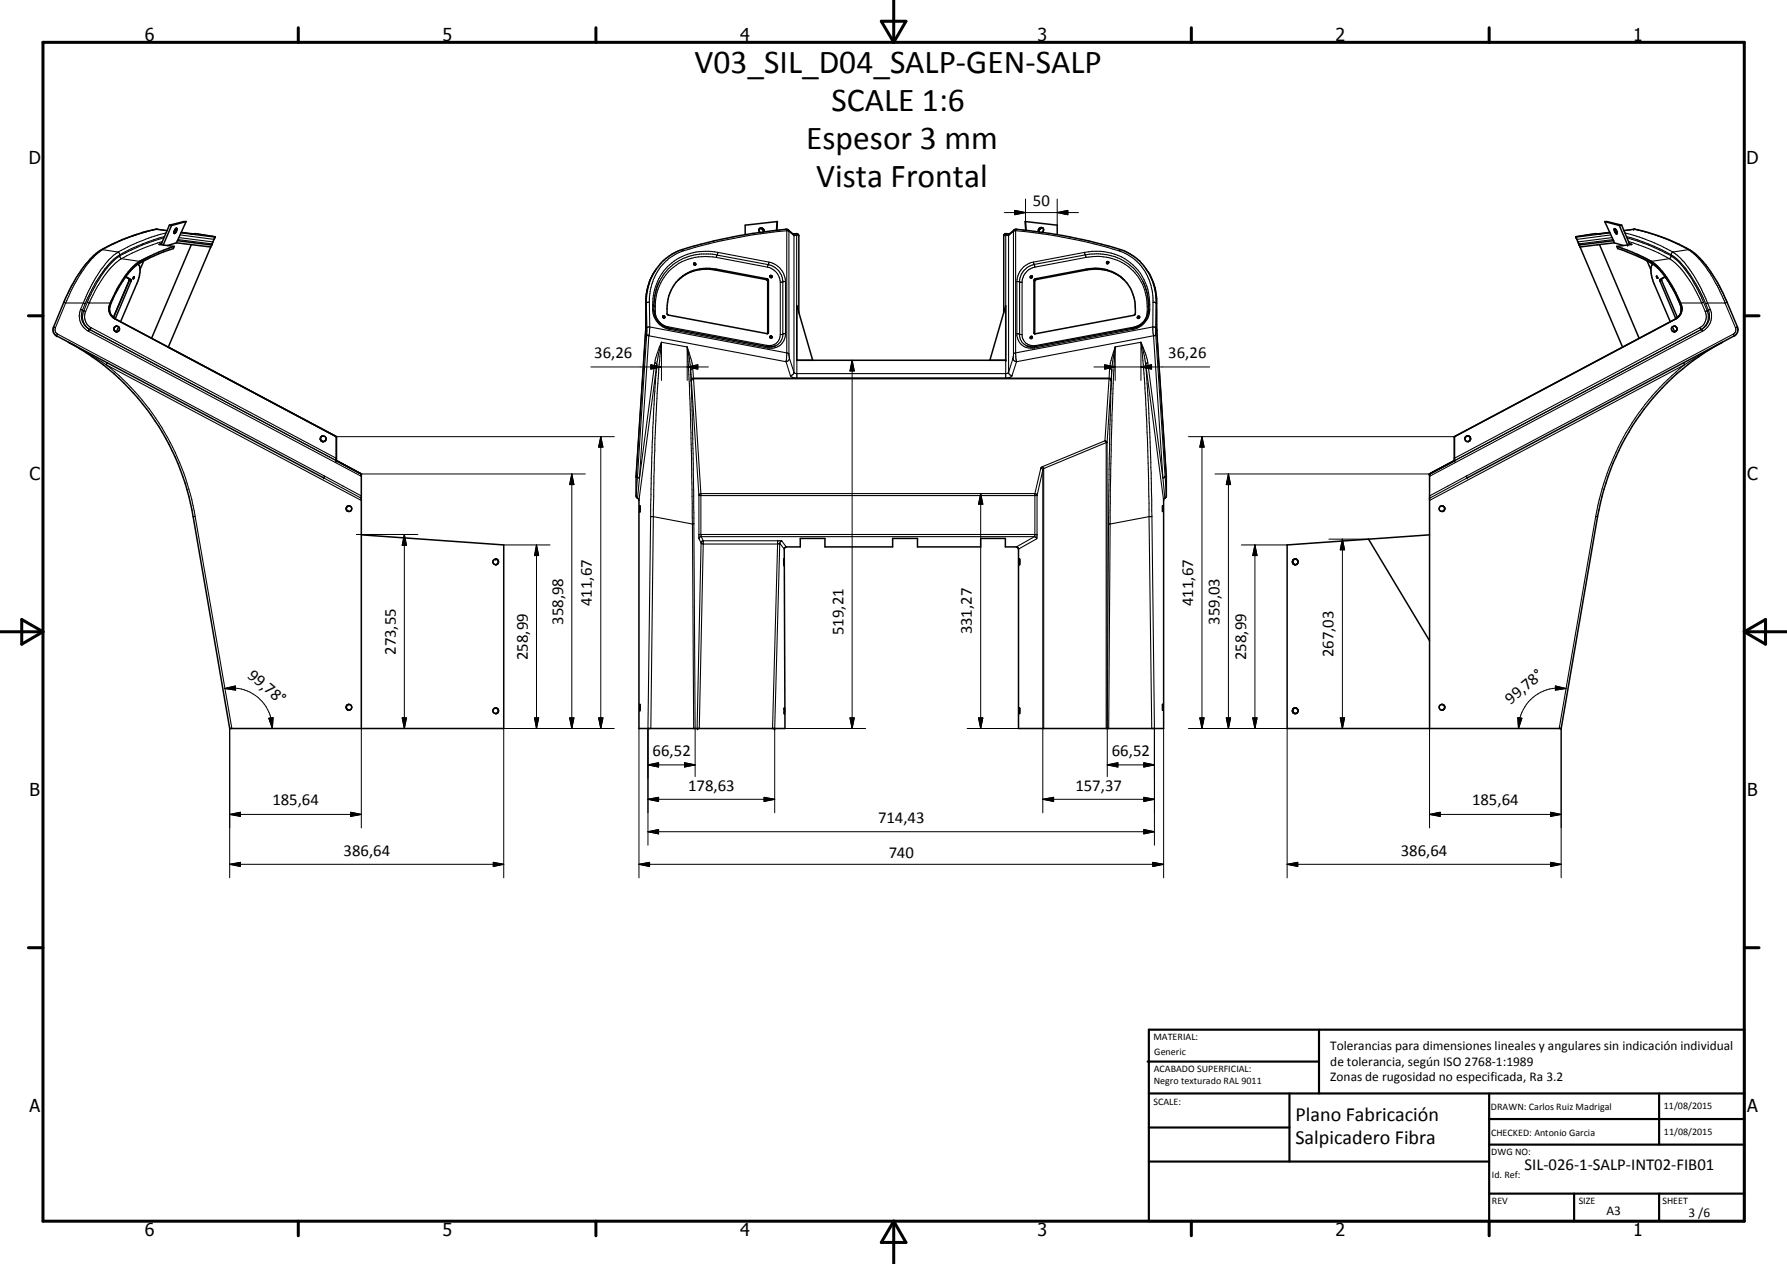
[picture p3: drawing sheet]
<svg xmlns="http://www.w3.org/2000/svg" width="420mm" height="297mm" viewBox="0 0 420 297" stroke-linecap="round" stroke-linejoin="round" font-family="sans-serif">
<g fill="none" stroke="#000" stroke-width=".35">
<path d="M32.2 55.1l-1.2 .4M34.3 54.4a47.2 47.2 0 0 0-10.5 4.3 16.1 16.1 0 0 0-4.9 5.2l-2 3.1-1.5 3-2.8 6.8a1.59 1.59 0 0 0 .7 2.1l62.8 33.4M38.4 57.6l2.6 .3M39.3 54.2a8.4 8.4 0 0 0-5.9 .5M39.8 52.9l-1.8 4.2-.6 .3 1 .2M39.8 52.9l.5 .1M40.3 53l-1.9 4.6M41 54.8v.1M41 54.4v.4M41 57.9l-.2 .5a29.9 29.9 0 0 0-8.7 3.9 23.7 23.7 0 0 0-6.4 10.4 2.74 2.74 0 0 0 1.3 2.2M41 57.9a30.2 30.2 0 0 0-9.3 4.3l-1.8 2.1a30.9 30.9 0 0 0-3.6 6.1l-.5 1.2a2.55 2.55 0 0 0 1.4 3.4M41.1 54l.3-.4a.85 .85 0 0 1-.4 1.3"/>
<path d="M41.1 54l-.1 .4M41.1 54v.2M41.1 54v.1M41.2 53.9l-.2 .5M41.5 57.1l-2.1 .6M41.5 57.1l8.1 .9M41.7 56.6l-.2 .5M41.7 56.6l8.1 1M42.6 54.6l2.3 .3M43.8 52.1l-4 .8M43.8 52.1l-2.1 4.5M43.8 52.1l-3.5 .9"/>
<path d="M44.9 54.9h.3M44.9 54.9h.2M45 57.5l-9.4 22M45.1 54.9l.4 .1M45.3 54.9l.1 .1M45.7 54.9l4.9 .7-.8 2M45.7 54.9h.1M45.7 54.9l-.3 .1M49.6 58l-10 23.6M49.8 57.6l-.2 .4M178.5 53.8a.67 .67 0 0 1 .7 .1 .67 .67 0 0 1 .3 .6M179.6 54.5a.65 .65 0 0 0-.5-.9h-.3a.6 .6 0 0 0-.2 1"/>
<path d="M182.7 52.1l-.1 2M182.7 52.1l-7.5 .8v2.3M182.7 52.1v2M185.2 53.9a111.2 111.2 0 0 0-25.8 5.1 12.8 12.8 0 0 0-7 8.2l-.1 .4a16.4 16.4 0 0 0-.4 5.1l-.1 4.9-2.2 34.3v4.6l.6 1.1v53.6h34.4l-.2-42.2 .1-.3 .4-.2h3.3v-2h5.8v2h15.9v-2h5.8v2h14.9v-2h5.8v2h2.6l.3 .2 .2 .3v42.2h34.1v-53.8l.6-.7v-4.8l-2.3-34.8v-6.9a13 13 0 0 0-9.9-12 120.9 120.9 0 0 0-23.3-4.3l-1.4 1.1M185.2 53.9v.1M185.2 54l1.3 1M186.4 54.9l.1 .1M186.5 55a1 1 0 0 1 1.3 .4v18.1M237.3 55a1.19 1.19 0 0 0-1.3 .2v18.3M237.4 54.9l-.1 .1M241.1 52.1l.1 2M241.1 52.1l7.5 .8v2.3"/>
<path d="M244.2 54.4l.1 .1M244.2 54.4h.1M244.2 54.4a.7 .7 0 0 1 .7-.9l.5 .5-.4 .6M245.3 53.8a.68 .68 0 0 0-.8 0 .68 .68 0 0 0-.2 .7M370.5 55.8h.1M370.5 55.8l.1 .1M370.6 55.9l.6 1.3M370.6 55.9h.1M371.2 57.2v.1M371.2 57.3l.1 .3M371.3 57.6l.2 .4M371.5 58l10 23.6"/>
<path d="M375.4 54.9h.1M375.4 54.9l-4.9 .7v.2M375.4 54.9h.4M375.8 54.9l-.2 .1M376.1 57.5l9.3 22M376.2 54.9h-.3M376.2 54.9h-.4M377.3 52.1l4 .8M377.3 52.1l2.1 4.5M377.3 52.1l3.4 .9M378.5 54.6l-2.3 .3M379.4 56.6l.1 .5"/>
<path d="M379.4 56.6l-8.1 1M379.5 57.1l2.2 .6M379.5 57.1l-8 .9M380 54.1l.2 .5-.1 .4M380 54.2l.1 .1M380 54.3l.1 .1M380 54.1l-.1-.1a.21 .21 0 0 0-.2-.2 .21 .21 0 0 0-.2 .1l.2 .6 .4 .5M380.1 55h.1M380.1 54.4h.1M380.1 57.9l3.8 1.4 3.4 1.6a11.8 11.8 0 0 1 5 4.9l2.1 3.8a5.7 5.7 0 0 1 1 3.5l-.5 1.1-.9 .7M380.1 57.9l.3 .5 4.3 1.7 2.7 1.2a11.3 11.3 0 0 1 4.8 4.8M380.7 53l2 4.6"/>
<path d="M381.3 52.9l1.8 4.3 .6 .2-1 .2M381.3 52.9l-.6 .1M381.8 54.2a8.3 8.3 0 0 1 5.8 .5 46.6 46.6 0 0 1 9.7 4 25.6 25.6 0 0 1 8.3 11.3l2.9 6.8a1.65 1.65 0 0 1-.7 2.1l-62.8 33.4M382.7 57.6l-2.6 .3M26.8 77.1a.67 .67 0 0 1 .8-.4 .67 .67 0 0 1 .5 .7 .67 .67 0 0 1-.7 .6M26.8 77.2v.2M26.8 77.5l.3 .4 .4 .1M27 77.9l.4 .1M27 74.9l52.1 27.7M27.1 76.8l-.3 .5 .2 .4M27.5 76.6l-.2 .1M27.9 76.8l-.5 1.2"/>
<path d="M29.5 65.1l.9 .4v.3l-3.7 8.8M29.6 65l1.3 .8-3.8 9.1M31.3 65.4v.1M31.3 65.4h.1M31.3 65.5h.1M31.5 65h.1M31.5 65l-.2 .4M31.5 65l-.1 .5M32.5 62.1l.1 .1a4.7 4.7 0 0 1-.2 4l-4 9.4M33.8 61.3l-.9 2M155.1 66a11.8 11.8 0 0 0-.9 8.7 4.5 4.5 0 0 0 3.1 2.4l23.1 4.3 .8 .1 1.2-.3M155.8 74.3l.1 .3 .3 .1"/>
<path d="M155.8 74.3a.27 .27 0 0 1 .4 0 .27 .27 0 0 1 0 .4M155.8 74.4h.2l.2 .3M159 66.3a9.9 9.9 0 0 1 9.3-3.1l12.3 2.5 .1 12.4-.2 .3-23.6-4.5a10.2 10.2 0 0 1 2.1-7.6zM159.5 65.8a9.5 9.5 0 0 1 8.7-2.3l12.2 2.3 .1 .3v12.3M163.1 62l.3 .3M163.1 61.8a.26 .26 0 0 1 .4 .2 .26 .26 0 0 1-.2 .3l-.2-.2zM181 64.9l.3 .1v.2M181 79.1l.3 .1v.3M242.7 65a.25 .25 0 0 0-.4-.1 .25 .25 0 0 0 .1 .4M242.7 65l-.1 .3h-.2M242.7 65l-.3 .3M242.7 79.2l-.2 .1-.1 .3"/>
<path d="M243.2 65.7l12.2-2.5a10.2 10.2 0 0 1 5.9 .6 9.3 9.3 0 0 1 5.6 10.1l-.3 .2-23.3 4.3-.2-.1zM260.7 61.6l-.3 .2-.1 .2M264.3 65.7a9.9 9.9 0 0 0-8.7-2.3l-12.2 2.4-.1 12.6M268 74.5l-.3 .1-.1 .2M268.7 66a12.8 12.8 0 0 1 1.1 8.3 4.4 4.4 0 0 1-3.3 2.8l-23.4 4.4h-.8l-1-.3M387.3 61.3l.8 2.1M388.7 62.1a2.17 2.17 0 0 0-.5 2.2l.5 1.9 4 9.4M389.5 64.9l.3 .5zM391.5 65l-1.2 .7-.1 .3 3.8 8.9M392.2 66.1l-.7-1-.9 .5 3.8 9 .8-1 .1-.8M392.2 66.1l1.6 2.6 1.1 2.5M392.2 66.1l1.7 2.8"/>
<path d="M393.2 76.8a.67 .67 0 0 0-.2 .7 .67 .67 0 0 0 .6 .5M393.2 76.8l.5 1.2M393.6 76.6l.4 .1 .2 .3M393.6 76.6l-.4 .2M393.6 76.6l.2 .1M393.8 76.7l.4 .3M394 77.9l-.4 .1M394 69.1l.9 2.1M394 74.9l-52 27.7v5.6M394.2 77.6l-.2 .3-.4 .1M394.2 77v.6M394.2 77.6l-.1 .2"/>
<path d="M394.5 74.5l-.6 .5M394.9 71.2l.2 .6M395.1 71.8l.2 .3M395.3 72.1v1.2l-.6 1M395.3 72.1v.3M17.5 81.2a57.6 57.6 0 0 1 27.9 40.2l8.6 49.8h64.4v-43.1l-33.4-2.4M162.5 89.4l.4-.5h98l.4 .5M191.1 84.7l-3.7-12.9-.1 12.9h49.2v-12.9l-3.8 12.9M405 80.4a57.5 57.5 0 0 0-29.4 41l-8.5 49.8h-64.5v-43.1l33.5-2.4M75.3 103.3l.2 .3M75.3 103.3a.67 .67 0 0 1 .8-.8 .67 .67 0 0 1 .5 .9M75.3 103.2l.2 .3"/>
<path d="M75.3 103.3l.3 .3M75.5 103.6l.6 .2M75.5 103.5l.2 .3h.4M76 102.4l-.4 .1-.3 .5M76.5 103.6l-.4 .2M76.5 103.5l-.2 .2M76.6 103.4l-.1 .2M76.7 103.1l-.1 .3M79.1 108.2h.1M79.1 108.2l5.9 3.2M79.1 108.2l4.4 2.4M79.1 102.6v5.6"/>
<path d="M81.4 119.3v.5M81.5 119.8a.64 .64 0 0 0 1 .2 .64 .64 0 0 0-.2-1 .64 .64 0 0 0-.9 .6 .51 .51 0 0 0 .6 .6M82.1 118.9l-.6 .4M84.9 111.4h.1M85 111.4v59.8M150.4 118.9v1.2M150.4 119.1v.9M273.3 118.9l.1 1.3zM336.1 111.4v59.8M339 118.9l.4 .1M339 118.9a.66 .66 0 0 0-.6 .8 .66 .66 0 0 0 1 .4M339.4 119l.2 .3"/>
<path d="M339.6 119.3v.5M339.6 119.8l-.4 .4M339.6 119.8l-.1 .2M342 108.2l-5.9 3.2M342 108v.1M344.4 103.1l.1 .2a.64 .64 0 0 0 .9 .4M344.5 102.7l-.1 .4M345.1 102.4l-.6 .4-.1 .3M345.2 102.5h.2M345.3 102.5l.4 .4v.5l-.3 .3M345.4 103.7l-.3 .1M345.4 102.5l.4 .5"/>
<path d="M345.4 102.5l-.4-.1-.3 .2M345.7 102.8v.2M116.5 131.4l.6 .3M116.9 132.6l-.4 .1M117.1 132.3l-.2 .3M117.1 131.7l.1 .6M117.2 131.7l-.7-.3a.7 .7 0 0 0-.6 .5 .7 .7 0 0 0 .3 .7h.7M117.2 132l-.1 .3M117.2 132.3l-.3 .3M184.3 131.4v1.2M184.3 131.4v1.3M239.7 131.4v1.2"/>
<path d="M239.7 131.4h.1M239.7 132.6v.1M239.7 132.7h.1M303.9 131.8a.66 .66 0 0 0 .6 .9 .66 .66 0 0 0 .7-.7M303.9 131.8l.1 .6M304 132.4l.3 .2M304 131.6l-.1 .2M304.2 131.5l-.3 .3M304.3 132.6l.2 .1M304.9 131.5l-.3-.1-.5 .1M305 131.6l.2 .4-.1 .4-.5 .3M305.1 131.8a.65 .65 0 0 0-.8-.4 .65 .65 0 0 0-.4 .8"/>
<path d="M321.8 126.7l14.3 23.9M81.6 165.8a.67 .67 0 0 0-.1 .7 .67 .67 0 0 0 .6 .4M81.8 165.6l-.2 .1M82.1 165.5l-.2 .1M116.5 166.4h.2M116.9 166.5l.3 .3M117.1 166.8l-.6-.4-.6 .4 .1 .6 .7 .3M117.1 167.3l-.4 .4M117.1 166.8v.5M117.2 166.8v.5M117.2 167.3l-.5 .4M150.4 165.6v1.2"/>
<path d="M150.4 165.7v1M184.4 166.4v1.2M184.4 166.4v1.3M239.7 166.4v1.2M239.7 167.6v.1M239.7 166.4h.1M239.7 167.7h.1M273.3 165.5l.1 1.4zM303.9 166.8v.4M304.2 166.5l-.3 .3M304.3 166.4a.66 .66 0 0 1 .8 .3 .66 .66 0 0 1-.1 .8M304.4 167.7h.3"/>
<path d="M304.9 166.5a.66 .66 0 0 0-1 .3 .66 .66 0 0 0 .6 .9l-.4-.2-.2-.7M305 167.6h-.3M305 166.6l.2 .5M305.1 167.2l-.2 .4-.3 .1M339 165.5l.4 .1 .2 .3M339 165.5a.68 .68 0 0 0-.6 .7 .68 .68 0 0 0 .6 .7M339 165.5l.2 .1M339.2 165.6l.4 .3M339.4 166.8l-.4 .1M339.6 166.5l-.2 .3-.4 .1M339.6 165.9v.6M339.6 166.5l-.1 .2"/>
<circle cx="181.3" cy="79.2" r=".25"/>
<circle cx="181.3" cy="65" r=".26"/>
<circle cx="242.5" cy="79.3" r=".25"/>
<circle cx="260.4" cy="61.7" r=".26"/>
<circle cx="267.7" cy="74.5" r=".26"/>
<circle cx="82" cy="166.2" r=".68"/>
</g>
<g fill="#000">
<circle cx="41" cy="54.4" r=".18"/>
<circle cx="49.9" cy="57.3" r=".18"/>
<circle cx="50.6" cy="55.6" r=".18"/>
<circle cx="370.5" cy="55.6" r=".18"/>
<circle cx="371.2" cy="57.3" r=".18"/>
<circle cx="382.7" cy="57.6" r=".18"/>
<circle cx="162.5" cy="89.4" r=".18"/>
<circle cx="236.5" cy="84.7" r=".18"/>
<circle cx="261.3" cy="89.4" r=".18"/>
<circle cx="79.1" cy="108.2" r=".18"/>
<circle cx="79.1" cy="102.6" r=".18"/>
<circle cx="85" cy="111.4" r=".18"/>
<circle cx="149.6" cy="111.9" r=".18"/>
<circle cx="150.4" cy="118.9" r=".18"/>
<circle cx="274.2" cy="111.9" r=".18"/>
<circle cx="336.1" cy="111.4" r=".18"/>
<circle cx="342" cy="102.6" r=".18"/>
<circle cx="342" cy="108.2" r=".18"/>
<circle cx="116.5" cy="131.4" r=".18"/>
<circle cx="150.4" cy="120.2" r=".18"/>
<circle cx="184.3" cy="131.4" r=".18"/>
<circle cx="184.3" cy="132.7" r=".18"/>
<circle cx="150.4" cy="166.9" r=".18"/>
<circle cx="164" cy="171.2" r=".18"/>
<circle cx="182.1" cy="171.2" r=".18"/>
<circle cx="184.4" cy="167.7" r=".18"/>
<circle cx="184.4" cy="166.4" r=".18"/>
<circle cx="367.1" cy="171.2" r=".18"/>
</g>
<g fill="none" stroke="#000" stroke-width=".25">
<path d="M24.1 58.7h-.3M24.1 58.7a22.7 22.7 0 0 0-6.8 8.4l-1.9 4.1M24.1 58.7l3.7 .5M27.8 59.2l.3 .4v.3M27.8 59.2a24.8 24.8 0 0 0-7.8 11l-.4 1M28.1 59.9a19.4 19.4 0 0 0-6 7.3l-2.1 4.2M36.6 53.9l2.7 .3M36.7 53.9a45.3 45.3 0 0 0-12.6 4.8M37.9 57.3l-.5 .1M38.2 56.8a46.6 46.6 0 0 0-9.6 4M38.6 55.9a53.3 53.3 0 0 0-10.4 4.2M38.7 55.6a46.2 46.2 0 0 0-10.6 4.3"/>
<path d="M39.1 54.7a45.3 45.3 0 0 0-11.3 4.5M41.9 56.3l8 1M42.1 55.8l8 1.1M42.3 55.2l8 1.1M42.6 54.7l7.9 1.1M42.6 54.6l2.3 .3M44.9 54.9h.1M44.9 54.9h1M45.9 54.9h.1M46 54.9h.1M46 54.9h-.3M46 54.9l4.6 .7"/>
<path d="M46 54.9h-.1M160.3 58.7l.3 .3M160.6 59a12.1 12.1 0 0 0-7.9 12M168.6 59.9l12 2.3a4.3 4.3 0 0 1 3.5 3.7v13.1a3 3 0 0 1-1.7 2.2M168.6 59.9l-1.1-.2a13.5 13.5 0 0 0-7.3 1.3l-1.7 1a12.1 12.1 0 0 0-3.4 4M168.6 59.9l-.2 .6M168.8 59.3l-.2 .6M168.8 59.3l12 2.3M168.8 59.3a12.4 12.4 0 0 0-15.4 12.3M184.7 53.9l.3 .3M185 54.2l-9.3 1.2-7.6 1.5-7.5 2.1M185 54.2l.5 .1 1.2 1.1"/>
<path d="M185 54.2v29.3l-.2 1.5M185.3 54l.2 .2v29.3l.1 .7M186.5 55l.2 .4M186.7 55.4v32.1M187.2 54.9l.1 .3M187.3 55.2l.5 .2M187.3 55.2l.1 33.7M187.3 55.2l-.6 .2M236.5 55.2v33.7M236.5 55.2l-.5 .2M236.5 54.9h.1M236.5 54.9v.3"/>
<path d="M237.3 55l-.2 .2v32.5l.4 .4 .4 .2M238.3 54.4l-1.2 1-.6-.2M238.3 54.4v29.2l-.1 .6M238.5 54l-.2 .4M238.8 54.2a122.6 122.6 0 0 1 24.4 4.8M238.8 54.2l-.5 .2M238.8 54.2v29l.2 1.8M239 53.9l-.2 .3M255 59.3a12.4 12.4 0 0 1 15.3 12.3M255 59.3l.2 .6M255 59.3l-12 2.3M255.2 59.9a12.1 12.1 0 0 1 13.5 6.1"/>
<path d="M255.2 59.9l.1 .6M255.2 59.9l-12 2.2M263.2 59a12 12 0 0 1 7.9 12M263.5 58.7l-.3 .3M375.1 54.9h.1M375.1 54.9h.3M375.1 54.9h1.1M375.1 54.9l-4.6 .7M376.2 54.9h.1M378.5 54.6l-2.3 .3M378.5 54.7l-8 1.1M378.7 55.2l-8 1.1"/>
<path d="M379 55.8l-8 1.1M379.3 56.3l-8.1 1M380.1 54.4h.1M382 54.7l3.4 1 2.9 1.1 5 2.4M382.4 55.6a45.3 45.3 0 0 1 10.6 4.3M382.5 55.9a44.7 44.7 0 0 1 10.4 4.2M382.9 56.8a46.7 46.7 0 0 1 9.6 4M383.1 57.3l.6 .1M384.1 53.9h.1M384.1 53.9h.4M384.1 53.9l-2.3 .3M384.3 53.9a44.4 44.4 0 0 1 12.6 4.8"/>
<path d="M393 59.9a20.7 20.7 0 0 1 6.2 7.7l1.9 3.8M393.3 59.2l-.3 .4v.3M393.3 59.2a20.3 20.3 0 0 1 5.9 7.2l2.3 4.8M396.9 58.7h.4M396.9 58.7a22.1 22.1 0 0 1 6.8 8.4l1.9 4.1M396.9 58.7l-3.6 .5M12.6 76.8h.1M12.6 76.8l.4 .2M13 77a1.17 1.17 0 0 0 .5 1.5M13.3 78.9h.1M13.5 78.5l-.2 .4M13.5 78.5l62.8 33.4"/>
<path d="M15 71l.4 .2M15.4 71.2h4.2M15.4 71.2l-2.4 5.8M19 72.7l.4 .2M19 72.7a4 4 0 0 0 1.7 5.1M19.4 72.9a3.6 3.6 0 0 0 1.8 4.6M19.4 72.9l.3 .1M19.6 71.2l.4 .2M19.6 71.2l-.6 1.5M19.7 73l.4 .2M19.7 73a3.4 3.4 0 0 0 1.2 4.3M20 71.4h.1"/>
<path d="M20 71.4l-.6 1.5M20.1 73.2a2.99 2.99 0 0 0 1.3 3.8M20.5 71l.5 .2M20.5 71l-.8 2M20.7 77.8l64.3 34.1M21 77.4h.1M21 71.2h4.9M21 77.4l58.1 30.8M21 77.4l-.3 .4M21 71.2l-.9 2M21 77.4l.2 .1M21.4 77l57.7 30.7"/>
<path d="M21.4 77l-.2 .5M25.8 71.6l.1 .2M27 74.9l.2 .1M28.2 60.1l.1 .5 .3 .2M28.2 60.1l-.2 .2a25 25 0 0 0-7.3 10.3l-.2 .4M28.6 60.8a17 17 0 0 0-5.5 6.2l-2.1 4.2M28.6 60.8l4.2 .6M30.4 65.5l.4 .2M30.4 65.9l.4 .2M151.8 77.8l-2.2 34.1M151.8 77.8h.1M151.8 71.2h.1"/>
<path d="M151.8 71.2l.1 1.5M151.8 71.2h.2M151.9 72.7h.1M151.9 72.7l-.1 5.1M152 71.2l.1 5.8M152 78.5l.3 .4h.3M152 78.5l-2.1 33.4M152.6 78.9l-2.2 33.4M152.6 78.9l32.2 6.1M152.7 71l.1 5.8M152.7 71l-.7 .2M152.8 76.8l-.2 2.1"/>
<path d="M152.8 76.8l-.7 .2-.1 1.5M152.8 76.8l32.2 6.1 .5 .3M153.4 71.6v1.2M153.4 71.6l.3 .2M153.4 72.8l.3 .2M153.4 72.8a4.9 4.9 0 0 0 3.9 4.6M153.7 71.8h.1M153.7 73.2l.4 .1M153.7 71.9l.4 .2M154.1 63.6a13.1 13.1 0 0 0-2.3 7.6M154.3 63.2a14.2 14.2 0 0 0-2.3 8M157 76.8l23.2 4.4"/>
<path d="M157 76.8l.1 .2M157.3 77.1v.3M157.3 77.4l23.2 4.4M168.3 63.2l-.1 .3M168.4 60.5a11.7 11.7 0 0 0-14.2 13.5 3.8 3.8 0 0 0 2.8 2.8M168.4 60.5l12.1 2.3M180.4 65.5l-.2 .2M180.5 62.8a3.8 3.8 0 0 1 3 3.5M180.7 78.1l-.2 .3M180.7 65.9l-.2 .2M180.8 61.6l-.3 1.2M180.8 61.6a4.9 4.9 0 0 1 3.4 2.7l.5 1.9"/>
<path d="M183.5 78.6a2.57 2.57 0 0 1-3.3 2.6M183.5 66.3v12.3M184.7 66.2l-1.2 .1M184.7 78.4l-1.2 .2M184.7 66.2v12.2M184.7 78.4a3.4 3.4 0 0 1-4.2 3.4M239.1 66.2l1.2 .1M239.1 66.2v12.7a3.4 3.4 0 0 0 4.1 2.9M239.1 78.4l1.2 .2M243 61.6l.2 .5M243 61.6a4.8 4.8 0 0 0-3.9 4.6M243.1 78.1l.2 .3"/>
<path d="M243.1 65.9l.2 .2M243.2 62.1l.1 .7M243.2 62.1a4.4 4.4 0 0 0-3.5 3.8v13.1l.2 .8 .5 .7 .9 .7M243.3 62.8a3.8 3.8 0 0 0-3 3.2v12.9a2.58 2.58 0 0 0 3.2 2.3M243.4 65.5l.2 .2M255.3 60.5l-12 2.3M255.3 60.5a11.6 11.6 0 0 1 14.4 11.6M255.4 63.2l.2 .2M266.4 77.4l-23.2 4.4M266.5 77.1l-.1 .3M266.7 76.8v.3M266.7 76.8l-23.2 4.4"/>
<path d="M269.5 63.2a13 13 0 0 1 2.4 6.9v7l2.3 34.8M269.7 63.6l.3 .4M269.7 72.1v1.2M269.7 73.3a3.8 3.8 0 0 1-3 3.5M270 64.1a14.9 14.9 0 0 1 1.8 7.1M270 71.9l-.3 .2M270 73.2l-.3 .1M270 71.8h.1M270.3 72.8l-.3 .2M270.3 71.6l-.3 .2M270.3 71.6v1.2M270.3 72.8a4.8 4.8 0 0 1-3.9 4.6"/>
<path d="M271 76.8l.2 2.1M271 76.8l.7 .2M271 76.8l-32.2 6.1-.5 .3M271.1 71l-.1 5.8M271.1 71l.7 .2M271.2 78.9l2.2 33.4M271.2 78.9h.1M271.2 78.9l-32.2 6.1M271.7 77v1.6l-.5 .3M271.7 78.5l2.2 33.4M271.8 71.2l-.1 5.8M271.8 71.2h.1"/>
<path d="M271.9 72.7h.1M271.9 71.2h.1M390.7 65.9l-.4 .2M390.7 65.5l-.4 .2M392.5 60.8l-4.2 .6M392.5 60.8a20 20 0 0 1 6.4 7.8l1.2 2.6M392.9 60.1l-.1 .5-.3 .2M392.9 60.1a22.9 22.9 0 0 1 6.8 9.1l.8 1.8M394 74.9l-.1 .1M394.9 71.2h.1M395.1 71.2h5M395.3 71.6l-.2 .2"/>
<path d="M399.7 77l-57.7 30.7M399.7 77l.2 .4M399.9 77.4h.1M399.9 77.4v.1M400.1 77.4h.1M400.1 77.4l.2 .4M400.1 77.4l-58.1 30.8M400.1 71.2l.8 2M400.1 77.4l-.2 .1M400.3 77.8l-64.2 34.1M400.5 71l-.4 .2M400.5 71l.9 2a3.5 3.5 0 0 1-1.5 4.5"/>
<path d="M400.9 73.2a3 3 0 0 1-1.2 3.8M401.1 71.4l.5 1.5a3.4 3.4 0 0 1-1.5 4.5M401.5 71.2h4.1M401.5 71.2l-.4 .2M401.5 71.2l.6 1.5M402.1 72.7l-1.2 .5M402.1 72.7a4 4 0 0 1-1.8 5.1M405.6 71.2l2.4 5.8M406 71l-.4 .2M406 71h.1M407.6 78.5l.1 .4M407.6 78.5l-62.8 33.4"/>
<path d="M407.7 78.9h.1M408 77l.1 .9-.5 .6M408.5 76.8l-.5 .2M16.1 80.4l3.4 1.9 5.5 3.4M25 85.7l60 31.9M25 85.7a57.3 57.3 0 0 1 18.6 26.7l1.5 5.1 .8 3.8M25.2 85.3h.1M25.2 85.3l-.2 .4M154 85.3h.2l.2 .4M154.4 85.7l-4.2 31.9M154.4 85.7l-.7 10.4-.6 16.3-.1 9h.6M155.5 80.4l-1.5 4.2-3.6 27.7"/>
<path d="M155.5 80.4l-1.1 5.3M155.5 80.4l-.6 6.4-.8 13.4-.5 21.2M155.5 80.4l6.1 1.1M161.6 81.5l1 3.2 .3 1.9M161.6 81.5l.5 2.7 .3 2.9M161.6 81.5l.5 8.7 .4 11.4 .3 21.5M162.4 87.1l.6 19.5 .1 16.5M162.4 87.1l1.9 29.4M162.9 86.6l1.9 29.4 .1 10.1M162.9 86.6l-.5 .5M180.2 81.2l.1 .2M180.4 81.4l.1 .4"/>
<path d="M184.8 85l1 3.3M185.6 84.2l1.1 3.3M185.6 84.2l-.2 .6-.6 .2M185.8 88.3l.5 .4 .8 .2h49.6l.9-.3 .3-.3M186.7 87.5l-.3 .5-.6 .3M238.2 84.2l-1.1 3.3-.5 .3h-49.5l-.4-.3M238.2 84.2l.2 .6 .6 .2M239 85l-1.1 3.3M243.4 81.4l-.2 .4M243.5 81.2v.2M260.9 86.6l-1.1 17M260.9 86.6l.4 .2 .1 .3"/>
<path d="M261.4 87.1l-.5 13.7-.3 22.3M261.4 87.1l-1.1 16.9M262.2 81.5l-1.1 3.8-.2 1.3M262.2 81.5l-.8 5.6M262.2 81.5a670.4 670.4 0 0 0-1.2 41.6M268.3 80.4l1.5 4.2 3.6 27.7M268.3 80.4l1.1 5.3M268.3 80.4l-6.1 1.1M268.3 80.4a266 266 0 0 1 1.5 24l.4 17M269.4 85.7l4.2 31.9M269.4 85.7l.9 14.8 .5 20.8M269.9 85.3h-.3l-.2 .4"/>
<path d="M395.9 85.3h.1M395.9 85.3l.2 .4M396.1 85.7l-60 31.9M396.1 85.7a58.1 58.1 0 0 0-20.9 35.6M405 80.4l-5.6 3.2-3.3 2.1M76.1 112.3h.1M76.1 112.3l8.9 4.8M76.3 111.9l-.2 .4M76.3 111.9l8.7 4.6M85 111.4h.1M149.9 111.9l.2 .4h.3M149.9 111.9l-.3 4.6"/>
<path d="M150.4 112.3l-.5 4.8M164.3 116.5l.1 10M164.3 116.5l.4-.5h78.8l.3 .5M164.3 116.5h79.5M243.8 116.5l-.1 10.1M244.7 110l.5 .4v60.8M244.7 110l-1.4 6-.1 10.1M245.1 109.7l.3 .4M245.1 109.7l-.4 .3M245.4 110.1l-1.6 6.4M245.4 110.1v61.1M259.8 103.6l.3 .1 .2 .3"/>
<path d="M259.8 103.6l.3 .4M259.8 103.6l-14.7 6.1M260.1 104l-14.7 6.1M260.1 104v67.2M260.1 104h.2M260.3 104v67.2M273.4 112.3l.5 4.8M273.9 111.9l-.2 .4h-.3M273.9 111.9l.3 4.6M336.1 111.4h.1M344.8 111.9l.2 .4M344.8 111.9l-8.7 4.6"/>
<path d="M345 112.3h.1M345 112.3l-8.9 4.8M45.9 121.3l-.5 .1M45.9 121.3l8.6 49.9M153 121.3l-.7 49.9M153.6 121.4l-.6 49.8M153.6 121.4l9.2 1.7M162.8 123.1l.3 48.1M163.1 123.1h-.3M163.1 123.1h.1M163.1 123.1l.3 48.1M164.3 125.6h79.5"/>
<path d="M164.8 127.6l.5 .2M164.8 127.6l-.9 43.6M164.9 126.1l-.5 .3 .4 1.2M164.9 126.1h78.3M164.9 126.1l.4 1M165.3 127.8l-.9 43.4M165.3 127.8h17.5M165.3 127.1l18.5 .1M165.3 127.1v.7M165.3 127.1l-.4 .2-.1 .3M182.8 127.8l-1.2 43.4M182.8 127.1v.7"/>
<path d="M183.3 127.7h.1M183.3 127.7l1.1 1.3M183.3 127.7l-1.2 43.5M183.3 127.7l-.5 .1M183.7 127.2l-.4 .5M183.8 127.1v.1M183.8 127.2l1.1 1.3M243.2 126.1h.1M243.2 126.1l.4 .2 .1 .3M243.2 126.1l-4.2 2.4M243.7 126.6l-4.2 2.4M260.6 123.1h.4"/>
<path d="M260.6 123.1l-.3 48.1M261 123.1l-.3 48.1M270.2 121.4l.6 49.8M270.2 121.4l-9.2 1.7M270.8 121.3l.6 49.9M270.8 121.3l-.6 .1M375.2 121.3l.4 .1M375.2 121.3l-8.6 49.9M375.6 121.4h.1"/>
</g>
<g fill="none" stroke="#000" stroke-width=".71">
<path d="M10.1 9.9h400v277.1h-400zM70.1 6.5v3.4M140.1 6.5v3.4M207.2 5h5.8l-2.9 4.9zM210.1 0v9.9M280.1 6.5v3.4M350.1 6.5v3.4M6.7 74.2h3.4M410.1 74.2h3.5M.1 148.5h10M5.1 145.6l5 2.9-5 2.9zM410.1 148.5h10"/>
<path d="M410.1 148.5l5-2.9v5.8zM6.7 222.7h3.4M410.1 222.7h3.5M70.1 287v3.4M140.1 287v3.4M210.1 287v10M210.1 287l2.9 5h-5.8zM280.1 287v3.4M350.1 287v3.4"/>
</g>
<g fill="none" stroke="#000" stroke-width=".51">
<path d="M269.8 249.5h40.3M270.1 242h140v45h-140zM270.1 257h140M303.2 257v16M310.1 242v15M350.1 257v30M390.1 257v12M270.1 265h33.1M270.1 273h80M350.1 269h60M350.1 263h60M350.1 280.5h60"/>
<path d="M370.1 280.5v6.5M390.1 280.5v6.5"/>
</g>
<g fill="none" stroke="#000" stroke-width=".24">
<path d="M236.1 50h17.5M238.6 49.4l2.5 .6-2.5 .5zM241.1 46.8v5.3M248.6 50l2.5-.6v1.1zM248.6 46.8v6.1M138.9 86.2h27.7M153 85.7l2.5 .5-2.5 .5zM155.5 80.4v9M161.6 86.2l2.5-.5v1zM161.6 81.5v7.9M200.4 84.7l.5 2.5h-1.1zM200.4 84.7v86.5"/>
<path d="M257.2 86.2h27.2M259.7 85.7l2.5 .5-2.5 .5zM262.2 81.5v7.9M268.3 86.2l2.5-.5v1zM268.3 80.4v9M79.1 102.6h65.3M84.9 111.4h52.7M134.4 111.4l.5 2.5h-1zM134.4 111.4v59.8M141.3 102.6l.5 2.5h-1.1zM141.3 102.6v68.6M230.6 116l.5 2.5h-1z"/>
<path d="M230.6 116v55.2M279.4 102.6h62.6M282.6 102.6l.5 2.5h-1zM282.6 102.6v68.6M285.7 111.4h50.4M288.8 111.4l.5 2.5h-1zM288.8 111.4v59.8M83.8 125.6h14.4M95.1 125.6l.5 2.5h-1zM95.1 125.6v45.6M118.4 128.1h10.9M126.1 128.1l.5 2.5h-.9z"/>
<path d="M126.1 128.1v43.1M291.9 128.1h10.7M295.1 128.1l.5 2.5h-1.1zM295.1 128.1v43.1M312.5 126.7h9.3M315.6 126.7l.5 2.5h-1zM315.6 126.7v44.5M52.9 161.8l2.4-.6 .1 1zM52.9 161.8a9.4 9.4 0 0 1 5.9 .9 9.5 9.5 0 0 1 4.9 6l.3 2.5M54 171.2v35.1M63.2 168.8l1-.1-.2 2.5zM94.6 168.7h1l-.5 2.5z"/>
<path d="M118.4 171.2v35.1M125.7 168.7h.9l-.5 2.5zM133.9 168.7h1l-.5 2.5zM140.7 168.7h1.1l-.5 2.5zM144.4 171.2h-59.4v23.4M150.2 171.2v35.1M152.3 179.7l2.5-.5v1.1zM152.3 171.2v27.4M152.3 179.7h11.1M160.9 179.2l2.5 .5-2.5 .6zM163.4 171.2v11.3M181.6 171.2h21.9"/>
<path d="M182.1 171.2v19.8M199.8 168.7h1.1l-.5 2.5zM227.4 171.2h18M230.1 168.7h1l-.5 2.5zM245.2 171.2v19.8M260.3 179.7l2.5-.5v1.1zM260.3 179.7h11.1M260.3 171.2v11.3M268.9 179.2l2.5 .5-2.5 .6zM271.4 171.2v27.4M273.6 171.2v35.1M279.4 171.2h56.7v23.4"/>
<path d="M282.1 168.7h1l-.5 2.5zM288.3 168.7h1l-.5 2.5zM294.5 168.7h1.1l-.5 2.5zM302.6 171.2v35.1M315.1 168.7h1l-.5 2.5zM356.9 168.7l.9 .1-.8 2.4zM365.7 161.2l2.5 .6-2.5 .4zM367.1 171.2v35.1M368.2 161.8a9.4 9.4 0 0 0-6 .9 9.5 9.5 0 0 0-4.8 6l-.4 2.5M54 191.4l2.5-.5v1zM54 191.4h31M82.5 190.9l2.5 .5-2.5 .5z"/>
<path d="M152.3 195.5l2.5-.6v1.1zM152.3 187.8l2.5-.4v.9zM152.3 195.5h119.1M152.3 187.8h29.8M179.7 187.4l2.4 .4-2.4 .5zM245.2 187.8l2.5-.4v.9zM245.2 187.8h26.2M268.9 194.9l2.5 .6-2.5 .5zM268.9 187.4l2.5 .4-2.5 .5zM336.1 191.4l2.5-.5v1zM336.1 191.4h31M364.6 190.9l2.5 .5-2.5 .5z"/>
<path d="M54 203.1l2.5-.5v1zM54 203.1h64.4M116 202.6l2.4 .5-2.4 .5zM150.2 203.1l2.5-.5v1zM150.2 203.1h123.4M271 202.6l2.6 .5-2.6 .5zM302.6 203.1l2.5-.5v1zM302.6 203.1h64.5M364.6 202.6l2.5 .5-2.5 .5z"/>
</g>
<g fill="#000">
<path d="M238.6 49.4l2.5 .6-2.5 .5zM248.6 50l2.5-.6v1.1zM153 85.7l2.5 .5-2.5 .5zM161.6 86.2l2.5-.5v1zM200.4 84.7l.5 2.5h-1.1zM259.7 85.7l2.5 .5-2.5 .5zM268.3 86.2l2.5-.5v1zM134.4 111.4l.5 2.5h-1zM141.3 102.6l.5 2.5h-1.1zM230.6 116l.5 2.5h-1zM282.6 102.6l.5 2.5h-1zM288.8 111.4l.5 2.5h-1z"/>
<path d="M95.1 125.6l.5 2.5h-1zM126.1 128.1l.5 2.5h-.9zM295.1 128.1l.5 2.5h-1.1zM315.6 126.7l.5 2.5h-1zM52.9 161.8l2.4-.6 .1 1zM63.2 168.8l1-.1-.2 2.5zM94.6 168.7h1l-.5 2.5zM125.7 168.7h.9l-.5 2.5zM133.9 168.7h1l-.5 2.5zM140.7 168.7h1.1l-.5 2.5zM152.3 179.7l2.5-.5v1.1zM199.8 168.7h1.1l-.5 2.5z"/>
<path d="M230.1 168.7h1l-.5 2.5zM260.3 179.7l2.5-.5v1.1zM282.1 168.7h1l-.5 2.5zM288.3 168.7h1l-.5 2.5zM294.5 168.7h1.1l-.5 2.5zM315.1 168.7h1l-.5 2.5zM356.9 168.7l.9 .1-.8 2.4zM365.7 161.2l2.5 .6-2.5 .4zM54 191.4l2.5-.5v1zM82.5 190.9l2.5 .5-2.5 .5zM152.3 195.5l2.5-.6v1.1zM152.3 187.8l2.5-.4v.9z"/>
<path d="M160.9 179.2l2.5 .5-2.5 .6zM179.7 187.4l2.4 .4-2.4 .5zM245.2 187.8l2.5-.4v.9zM268.9 194.9l2.5 .6-2.5 .5zM268.9 187.4l2.5 .4-2.5 .5zM268.9 179.2l2.5 .5-2.5 .6zM336.1 191.4l2.5-.5v1zM364.6 190.9l2.5 .5-2.5 .5zM54 203.1l2.5-.5v1zM116 202.6l2.4 .5-2.4 .5zM150.2 203.1l2.5-.5v1zM271 202.6l2.6 .5-2.6 .5z"/>
<path d="M302.6 203.1l2.5-.5v1zM364.6 202.6l2.5 .5-2.5 .5z"/>
</g>
<g font-size="7.9">
<text x="163.3" y="17.1">V03_SIL_D04_SALP-GEN-SALP</text>
<text x="195.5" y="26.1">SCALE 1:6</text>
<text x="189.6" y="35.1">Espesor 3 mm</text>
<text x="191.9" y="44">Vista Frontal</text>
</g>
<g font-size="4.7">
<text x="304.6" y="263.5">Plano Fabricación</text>
<text x="304.6" y="268.9">Salpicadero Fibra</text>
</g>
<g font-size="4.2">
<text x="34" y="9.6">6</text>
<text x="104" y="9.6">5</text>
<text x="174" y="9.6">4</text>
<text x="244" y="9.6">3</text>
<text x="314" y="9.6">2</text>
<text x="384" y="9.6">1</text>
<text x="6.8" y="38.7">D</text>
<text x="410.6" y="38.7">D</text>
<text x="7" y="112.9">C</text>
<text x="410.8" y="112.9">C</text>
<text x="7" y="187.1">B</text>
<text x="410.8" y="187.1">B</text>
<text x="7" y="261.4">A</text>
<text x="410.8" y="261.4">A</text>
<text x="34" y="290.4">6</text>
<text x="104" y="290.4">5</text>
<text x="174" y="290.4">4</text>
<text x="244" y="290.4">3</text>
<text x="314" y="290.4">2</text>
<text x="384" y="290.4">1</text>
</g>
<g font-size="3.9">
<text x="242.9" y="48.4">50</text>
<text x="139.7" y="84.2">36,26</text>
<text x="274.7" y="84.2">36,26</text>
<text x="139.2" y="142.4" transform="rotate(-90 139.2 142.4)">411,67</text>
<text x="280.5" y="142.4" transform="rotate(-90 280.5 142.4)">411,67</text>
<text x="132.4" y="146.8" transform="rotate(-90 132.4 146.8)">358,98</text>
<text x="198.3" y="149.2" transform="rotate(-90 198.3 149.2)">519,21</text>
<text x="228.5" y="149.1" transform="rotate(-90 228.5 149.1)">331,27</text>
<text x="286.8" y="146.8" transform="rotate(-90 286.8 146.8)">359,03</text>
<text x="93" y="153.9" transform="rotate(-90 93 153.9)">273,55</text>
<text x="124.1" y="155.1" transform="rotate(-90 124.1 155.1)">258,99</text>
<text x="293" y="155.1" transform="rotate(-90 293 155.1)">258,99</text>
<text x="313.6" y="154.4" transform="rotate(-90 313.6 154.4)">267,03</text>
<text x="58.1" y="159" transform="rotate(40 58.1 159)">99,78°</text>
<text x="355.2" y="165.7" transform="rotate(-40 355.2 165.7)">99,78°</text>
<text x="153.4" y="177.7">66,52</text>
<text x="261.4" y="177.7">66,52</text>
<text x="161.8" y="185.8">178,63</text>
<text x="252.8" y="185.8">157,37</text>
<text x="64" y="189.3">185,64</text>
<text x="346.1" y="189.3">185,64</text>
<text x="206.4" y="193.3">714,43</text>
<text x="80.8" y="201.1">386,64</text>
<text x="208.9" y="201.6">740</text>
<text x="329.4" y="201.1">386,64</text>
<text x="358.5" y="275">SIL-026-1-SALP-INT02-FIB01</text>
</g>
<g font-size="3.1">
<text x="312.7" y="246.8">Tolerancias para dimensiones lineales y angulares sin indicación individual</text>
<text x="312.7" y="250.4">de tolerancia, según ISO 2768-1:1989</text>
<text x="312.7" y="254">Zonas de rugosidad no especificada, Ra 3.2</text>
<text x="377.7" y="285.6">A3</text>
<text x="397" y="285.9">3 /6</text>
</g>
<g font-size="2.4">
<text x="271.2" y="244.4">MATERIAL:</text>
<text x="271.3" y="252">ACABADO SUPERFICIAL:</text>
<text x="271.4" y="247.9">Generic</text>
<text x="271.3" y="254.6">Negro texturado RAL 9011</text>
<text x="271.2" y="259.7">SCALE:</text>
<text x="350.6" y="260.8">DRAWN: Carlos Ruiz Madrigal</text>
<text x="391.2" y="260.6">11/08/2015</text>
<text x="350.6" y="267">CHECKED: Antonio Garcia</text>
<text x="391.2" y="266.7">11/08/2015</text>
<text x="350.6" y="271.4">DWG NO:</text>
<text x="350.8" y="276.9">Id. Ref:</text>
<text x="350.8" y="282.8">REV</text>
<text x="371.2" y="282.9">SIZE</text>
<text x="390.9" y="282.9">SHEET</text>
</g>
</svg>
